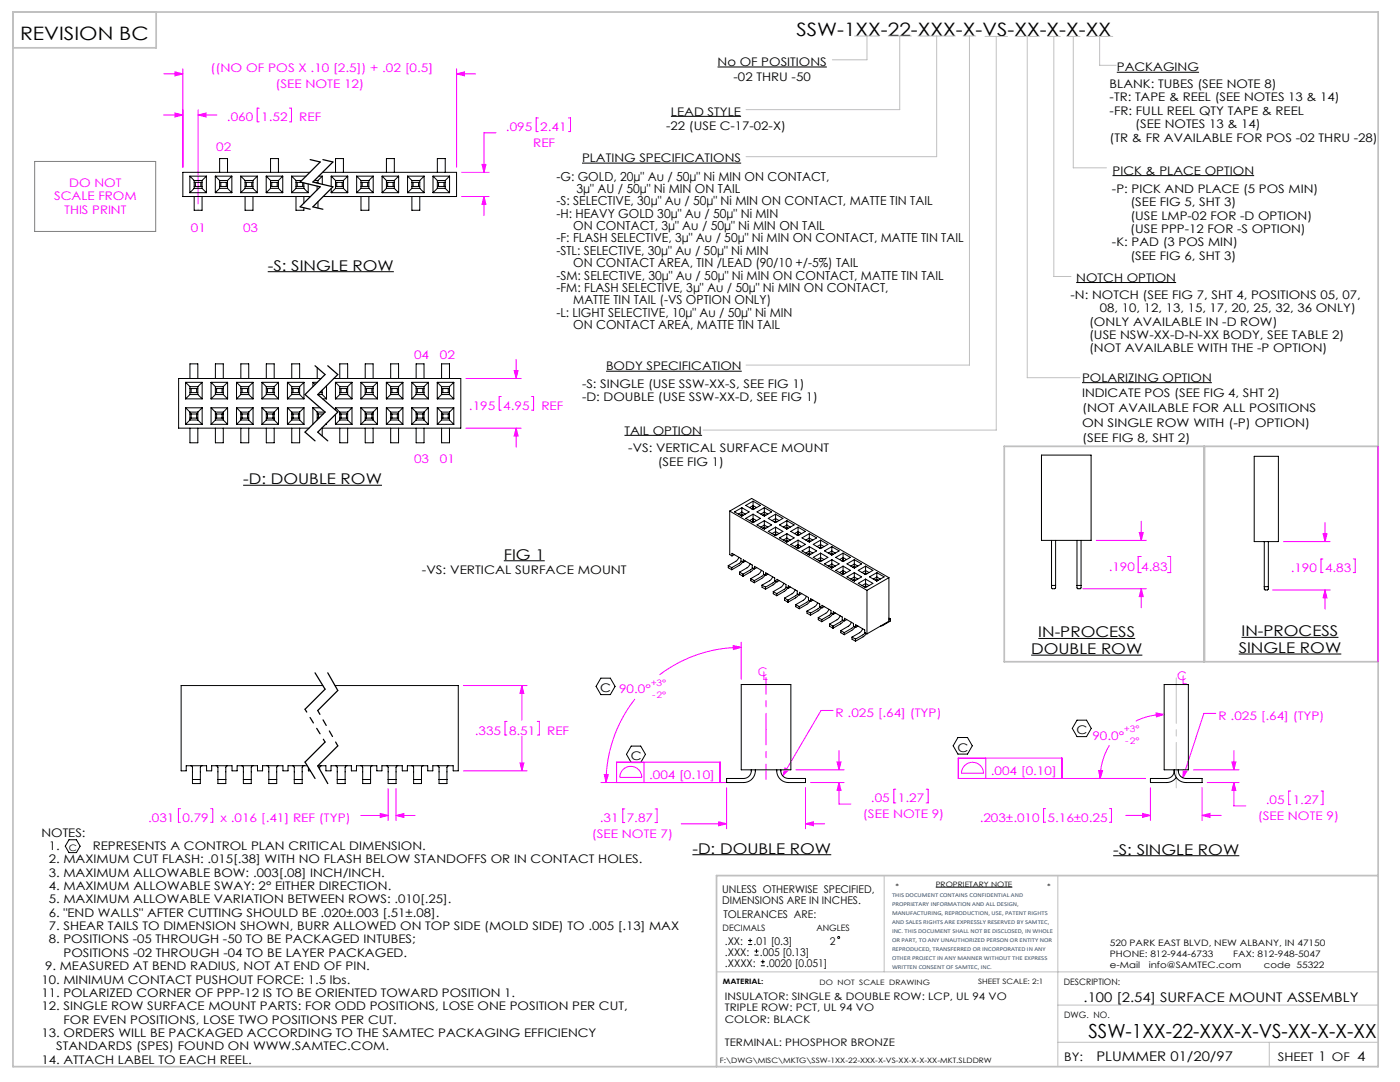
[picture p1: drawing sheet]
<svg xmlns="http://www.w3.org/2000/svg" width="279mm" height="216mm" viewBox="0 0 279 216" stroke-linecap="round" stroke-linejoin="round" font-family="sans-serif">
<g fill="none" stroke="#000" stroke-width=".2">
<path d="M143.2 13.4h21.8M222.9 14.4h16.4M116.2 32.5h31.7M133.9 23.2h14M222 35h28.3M53.4 54.2h25.2M214.8 56.4h19.9M121 74.1h27M215.9 76.4h26M48.5 96.8h27.7M124.6 86.9h15.5M100.5 111.9h8.2"/>
<path d="M119.9 135.3h1.9l1 1.7-1 1.6h-1.9l-.9-1.6zM205.8 130.7h22.2M207.2 127.4h19.4M247.2 130.5h20.5M247.8 127.2h19.3M126 148.9h1.9l.9 1.6-.9 1.7h-1.9l-1-1.7zM191.2 147.2h1.9l.9 1.6-.9 1.7h-1.9l-1-1.7zM214.9 143.7h1.9l1 1.6-1 1.7h-1.9l-.9-1.7zM13.8 167.6h1.4l.8 1.2-.8 1.3h-1.4l-.8-1.3zM138.2 170.6h27.7M186.7 177h15.3M222.2 170.8h25.1"/>
</g>
<g fill="none" stroke="#c0c0c0" stroke-width=".2">
<path d="M170.6 7.2h4.9M173 7.2v4.7h-6.9M177.2 7.2h4.7M179.6 7.2v14.7h-30.7M183.2 7.2h7.5M186.9 7.2v24.1h-38M192.2 7.2h2.5M193.5 7.2v65.6h-44.6M196.6 7.3h4.5M198.8 7.3v78.5h-58.5M202.6 7.3h4.8M205 7.3v68.1h10.5"/>
<path d="M209 7.3h2.6M210.3 7.3v47.9h3.4M212.9 7.3h2.6M214.2 7.3v26.2h6.6M216.8 7.3h5.3M219.5 7.3v5.7h3.3M39.5 41.7v.3M176.5 174.7v19.2M211.1 174.7v38.1M143 193.9h132M211.1 208h63.9M211.1 200.6h63.9"/>
<path d="M253.3 208v4.8"/>
</g>
<path d="M2.6 2.4h272.4v210.4h-272.4zM31.2 2.4v7.1h-28.6M240.3 89.1v42.9M275 89.1h-74.6v42.9h74.6M275 174.7h-132v38.1" fill="none" stroke="#c0c0c0" stroke-width=".35"/>
<g fill="none" stroke="#f0f" stroke-width=".2">
<path d="M32.7 14.7h3.8M34.9 14.3l1.6 .4-1.6 .4zM36.5 13.7v19.7M91.1 14.7l1.6-.4v.8zM91.1 13.7v19.7M91.1 14.7h3.8M32.7 22.9h3.8M34.9 22.5l1.6 .4-1.6 .4zM39.5 22.9l1.6-.4v.8zM39.5 21.9v18.8M39.5 22.9h3.8M51.7 21.6h-.4v2.7h.4"/>
<path d="M57.8 21.6h.4v2.7h-.4M92.1 34.4h5.5M92.1 39.2h5.5M96.2 32.8h.8l-.4 1.6zM96.6 39.2l.4 1.6h-.8zM96.6 39.2v3.8M99 26.5h-2.4v7.9M107.4 23.5h-.4v2.8h.4M113.5 23.5h.4v2.8h-.4M93 75.5h11M100 79.1h-.4v2.7h.4M102.6 74h.8l-.4 1.5z"/>
<path d="M103 71.7v3.8M106.1 79.1h.4v2.7h-.4M93 85.4h11M103 85.4l.4 1.6h-.8zM103 85.4v3.8M275 89.1v42.9M216.1 117.5h12.7M218.8 107.8h10M227.4 106.3h.8l-.4 1.5zM227.8 117.5l.4 1.6h-.8zM227.8 111h-.7v3.3h.7M227.8 104v3.8"/>
<path d="M227.8 117.5v3.8M233 111h.6v3.3h-.6M254 117.7h11.5M256.1 108.1h9.4M264 111.5h-.4v2.8h.4M264 106.5h.8l-.4 1.6zM264.4 117.7l.4 1.6h-.8zM264.4 104.3v3.8M264.4 117.7v3.8M270.1 111.5h.4v2.8h-.4M92.5 136.8h12.7M104.2 136.8l.4 1.6h-.8z"/>
<path d="M104.2 136.8v6.9M126.7 139.5a27 27 0 0 0-5.7 16.6M146.3 128.8l1.6 .4-1.5 .4zM147.9 129.2a27 27 0 0 0-16.3 5.5M147.9 128.2v7.4M77.5 157.4v6.3M79 157.4v6.3M92.5 153.8h12.7M101.2 143.9h-.4v2.8h.4M103.8 152.2h.8l-.4 1.6zM104.2 146.9v6.9M107.2 143.9h.4v2.8h-.4"/>
<path d="M119.9 156.1h25M120.6 154.6h.8l-.4 1.5zM123 156.1v-4h20.7v4M124.3 153.6a2.19 2.19 0 0 1 2.4-.5 2.19 2.19 0 0 1 1.4 2h-4.4a2.2 2.2 0 0 1 .6-1.5zM128.5 152.1v4M145 157.2v8.2M156.7 153.3l.6 .4-1.1 1.1zM158.8 153.6h9.7M160.8 157.2v8.2M161.8 156.1h6.7M166.2 141.8h-2.3l-7.7 13M167.1 152h.7l-.4 1.6z"/>
<path d="M167.4 156.1v4.3h2.4M167.4 149.8v3.8M167.4 156.1l.4 1.6h-.7zM178.8 157.5h-.4v2.7h.4M184.8 157.5h.4v2.7h-.4M192.5 152.7a2.19 2.19 0 0 1 2.4-.4 2.19 2.19 0 0 1 1.4 2h-4.4a2.2 2.2 0 0 1 .6-1.6zM196.7 151.3v4M211.9 155.3v-4h-20.7v4h37.4M219.3 153.7l.8 .1-.5 1.5zM221.4 148.7a12.8 12.8 0 0 0-1.8 6.6M229.6 157.2v6.5M230.7 142.3l1.6 .3-1.5 .5z"/>
<path d="M232.3 142.6a12.8 12.8 0 0 0-5.6 1.3M236.2 153.6l.7 .2-.8 1.4zM238.2 153.6h9.1M239.9 157.2v6.5M240.9 156.1h6.4M242.6 142.4h-2.3l-4.2 12.8M245.9 152h.7l-.4 1.6zM246.2 156.1l.4 1.6h-.7zM246.2 156.1v4.7h2.4M246.2 149.8v3.8M257.6 157.8h-.4v2.8h.4M263.6 157.8h.4v2.8h-.4"/>
<path d="M36 161.4h-.4v2.7h.4M42 161.4h.5v2.7h-.5M72 162.7h5.5M75.9 162.3l1.6 .4-1.6 .4zM79 162.7l1.6-.4v.8zM79 162.7h3.8M124.7 161.4h-.4v2.7h.4M130.7 161.4h.4v2.7h-.4M135.9 164.4h9.1M143.4 164l1.6 .4-1.6 .4zM160.8 164.4l1.5-.4v.8zM160.8 164.4h3.8"/>
<path d="M208.7 161.3h-.4v2.8h.4M221.4 161.3h.4v2.8h-.4M224.7 162.7h4.9M228 162.3l1.6 .4-1.6 .4zM239.9 162.7l1.6-.4v.8zM239.9 162.7h3.8"/>
</g>
<g fill="none" stroke="#000" stroke-width=".25" stroke-dasharray="6.3 1.3 1.3 1.3 1.3 1.3">
<path d="M59.9 36.3l4 1M61.9 31.8l2 .5M62.4 36.3l4 1M63.9 32.3l-4 4M63.9 37.3l-4 4M64.4 31.8l2 .5M66.4 32.3l-4 4M66.4 37.3l-4 4M59.9 41.3l2 .5M62.4 41.3l2 .5M60.9 78.7l4 3.5M62.9 73l2 1.7"/>
<path d="M63.4 78.7l4 3.5M64.9 74.7l-4 4M65.4 73l2 1.7M67.4 74.7l-4 4M60.9 86.2l2 1.8M63.4 86.2l2 1.8M64.9 82.2l-4 4M67.4 82.2l-4 4M62.9 134.3l2 3.2M64.9 137.5l-4 4M65.4 134.3l2 3.5M67.4 137.8l-4 4"/>
<path d="M60.9 152.1l2 3.2M63.4 152.8l2 3.6M64.9 148.1l-4 4M67.4 148.8l-4 4"/>
</g>
<path d="M60.9 141.5l4 6.6" fill="none" stroke="#000" stroke-width=".25" stroke-dasharray="6.3 1.3 1.3 1.3 1.3 1.3" stroke-dashoffset="5.7"/>
<path d="M63.4 141.8l4 7" fill="none" stroke="#000" stroke-width=".25" stroke-dasharray="6.3 1.3 1.3 1.3 1.3 1.3" stroke-dashoffset="5.5"/>
<path d="M6.9 32.2h24.2v14h-24.2z" fill="none" stroke="#808080" stroke-width=".2"/>
<path d="M234.7 135.3v21.9" fill="none" stroke="#c0c0c0" stroke-width=".2" stroke-dasharray="15.2 1.3 1.3 1.3" stroke-dashoffset="6.2"/>
<path d="M152.9 145.6v9.9" fill="none" stroke="#f0f" stroke-width=".2" stroke-dasharray="15.2 1.3 1.3 1.3" stroke-dashoffset="12.2"/>
<path d="M152.9 145.6v-10.4" fill="none" stroke="#f0f" stroke-width=".2" stroke-dasharray="15.2 1.3 1.3 1.3" stroke-dashoffset="12"/>
<path d="M75.9 162.3l1.6 .4-1.6 .4zM79 162.7l1.6-.4v.8zM104.2 136.8l.4 1.6h-.8zM103.8 152.2h.8l-.4 1.6zM102.6 74h.8l-.4 1.5zM103 85.4l.4 1.6h-.8zM143.4 164l1.6 .4-1.6 .4zM160.8 164.4l1.5-.4v.8zM146.3 128.8l1.6 .4-1.5 .4zM120.6 154.6h.8l-.4 1.5zM167.1 152h.7l-.4 1.6zM167.4 156.1l.4 1.6h-.7zM156.7 153.3l.6 .4-1.1 1.1zM245.9 152h.7l-.4 1.6zM246.2 156.1l.4 1.6h-.7zM228 162.3l1.6 .4-1.6 .4zM239.9 162.7l1.6-.4v.8zM230.7 142.3l1.6 .3-1.5 .5zM219.3 153.7l.8 .1-.5 1.5zM236.2 153.6l.7 .2-.8 1.4zM91.1 14.7l1.6-.4v.8zM34.9 14.3l1.6 .4-1.6 .4zM96.2 32.8h.8l-.4 1.6zM96.6 39.2l.4 1.6h-.8zM34.9 22.5l1.6 .4-1.6 .4zM39.5 22.9l1.6-.4v.8zM227.4 106.3h.8l-.4 1.5zM227.8 117.5l.4 1.6h-.8zM264 106.5h.8l-.4 1.6zM264.4 117.7l.4 1.6h-.8z" fill="#f0f"/>
<g fill="none" stroke="#000" stroke-width=".2">
<path d="M37.9 35.1h3.3M37.9 38.5h3.3M37.9 35.1v3.4M37.9 35.1l.9 .9M38.8 37.2h.2M38.8 36.4h.2M38.8 39.2v2.8h1.5v-2.8M38.8 36h1.5M38.8 37.6h1.5M38.8 36v1.6M38.8 37.6l-.9 .9M39 37.2h1.1"/>
<path d="M39 36.4h1.1M39 36.4v.8M40.1 37.2h.2M40.1 36.4h.2M40.1 36.4v.8M40.3 36v1.6M40.3 37.6l.9 .9M41.2 35.1v3.4M41.2 35.1l-.9 .9M43 35.1h3.3M43 38.5h3.3M43 35.1v3.4"/>
<path d="M43 35.1l.8 .9M43.8 37.2h.3M43.8 36.4h.3M43.8 34.4v-2.8h1.6v2.8M43.8 36h1.6M43.8 37.6h1.6M43.8 36v1.6M43.8 37.6l-.8 .9M44.1 37.2h1.1M44.1 36.4h1.1M44.1 36.4v.8M45.2 37.2h.2"/>
<path d="M45.2 36.4h.2M45.2 36.4v.8M45.4 36v1.6M45.4 37.6l.9 .9M46.3 35.1v3.4M46.3 35.1l-.9 .9M48 35.1v3.4M48 35.1h3.4M48 38.5h3.4M48 35.1l.9 .9M48.9 37.2h.3M48.9 36.4h.3"/>
<path d="M48.9 39.2v2.8h1.6v-2.8M48.9 36h1.6M48.9 37.6h1.6M48.9 36v1.6M48.9 37.6l-.9 .9M49.2 37.2h1M49.2 36.4h1M49.2 36.4v.8M50.2 37.2h.3M50.2 36.4h.3M50.2 36.4v.8M50.5 36v1.6"/>
<path d="M50.5 37.6l.9 .9M51.4 35.1v3.4M51.4 35.1l-.9 .9M53.1 35.1v3.4M53.1 35.1h3.3M53.1 38.5h3.3M53.1 35.1l.9 .9M54 37.2h.2M54 36.4h.2M54 34.4v-2.8h1.6v2.8M54 36h1.6M54 37.6h1.6"/>
<path d="M54 36v1.6M54 37.6l-.9 .9M54.2 37.2h1.1M54.2 36.4h1.1M54.2 36.4v.8M55.3 37.2h.3M55.3 36.4h.3M55.3 36.4v.8M55.6 36v1.6M55.6 37.6l.8 .9M56.4 35.1v3.4M56.4 35.1l-.8 .9"/>
<path d="M58.2 35.1v3.4M58.2 35.1h2.9M58.2 38.5h3.3M58.2 35.1l.9 .9M59.1 37.2h.2M59.1 36.4h.2M59.1 39.2v2.8h1.5v-.5M59.1 36h1.1M59.1 37.6h1.5M59.1 36v1.6M59.1 37.6l-.9 .9M59.3 37.2h1.1"/>
<path d="M59.3 36.4h.9M59.3 36.4v.8M60.4 37.2h.2M60.4 36.4v.8M60.6 36.5v1.1M60.6 39.2v1.3M60.6 37.6l.9 .9M61.5 36.7v1.8M61.8 34.4h-25.3v4.8h25.5M62.7 36.4h.5M62.8 36h.7M63.2 36.4h.3"/>
<path d="M63.2 36.4v.1M63.3 37.1v.8M63.5 36v.6M63.6 35.1h.7M64.3 35.1v1.7M64.3 35.1l-.8 .9M64.4 34.4h26.7v4.8h-26.6M66.1 35.1h3.3M66.1 35.1v2.1M66.1 37.6v.9M66.1 38.5h3.3M66.1 35.1l.9 .9"/>
<path d="M67 37.2h.2M67 36.4h.2M67 34.4v-2.8h1.5v2.8M67 36v1.6M67 36h1.5M67 37.6l-.9 .9M67 37.6h1.5M67.2 37.2h1.1M67.2 36.4h1.1M67.2 36.4v.8M68.3 37.2h.2M68.3 36.4h.2"/>
<path d="M68.3 36.4v.8M68.5 36v1.6M68.5 37.6l.9 .9M69.4 35.1v3.4M69.4 35.1l-.9 .9M71.2 35.1h3.3M71.2 38.5h3.3M71.2 35.1v3.4M71.2 35.1l.8 .9M72 37.2h.3M72 36.4h.3M72 36v1.6"/>
<path d="M72 39.2v2.8h1.6v-2.8M72 36h1.6M72 37.6l-.8 .9M72 37.6h1.6M72.3 37.2h1.1M72.3 36.4h1.1M72.3 36.4v.8M73.4 37.2h.2M73.4 36.4h.2M73.4 36.4v.8M73.6 36v1.6M73.6 37.6l.9 .9"/>
<path d="M74.5 35.1v3.4M74.5 35.1l-.9 .9M76.3 35.1v3.4M76.3 35.1h3.3M76.3 38.5h3.3M76.3 35.1l.8 .9M77.1 37.2h.3M77.1 36.4h.3M77.1 34.4v-2.8h1.6v2.8M77.1 36v1.6M77.1 36h1.6M77.1 37.6l-.8 .9"/>
<path d="M77.1 37.6h1.6M77.4 37.2h1.1M77.4 36.4h1.1M77.4 36.4v.8M78.5 37.2h.2M78.5 36.4h.2M78.5 36.4v.8M78.7 36v1.6M78.7 37.6l.9 .9M79.6 35.1v3.4M79.6 35.1l-.9 .9M81.3 35.1h3.3"/>
<path d="M81.3 35.1l.9 .9M81.3 38.5h3.3M81.3 35.1v3.4M82.2 37.2h.2M82.2 36.4h.2M82.2 39.2v2.8h1.6v-2.8M82.2 36v1.6M82.2 37.6l-.9 .9M82.2 36h1.6M82.2 37.6h1.6M82.4 37.2h1.1M82.4 36.4h1.1"/>
<path d="M82.4 36.4v.8M83.5 37.2h.3M83.5 36.4h.3M83.5 36.4v.8M83.8 36v1.6M83.8 37.6l.8 .9M84.6 35.1v3.4M84.6 35.1l-.8 .9M86.4 35.1h3.3M86.4 35.1l.9 .9M86.4 38.5h3.3M86.4 35.1v3.4"/>
<path d="M87.3 37.2h.2M87.3 36.4h.2M87.3 34.4v-2.8h1.6v2.8M87.3 36v1.6M87.3 36h1.6M87.3 37.6l-.9 .9M87.3 37.6h1.6M87.5 37.2h1.1M87.5 36.4h1.1M87.5 36.4v.8M88.6 37.2h.3M88.6 36.4h.3"/>
<path d="M88.6 36.4v.8M88.9 36v1.6M88.9 37.6l.8 .9M89.7 35.1v3.4M89.7 35.1l-.8 .9M63.5 40.3v1.2M37 79.6h3.3M37 76.3h3.3M37 76.3v3.3M37 76.3l.9 .9M37.9 78.3h.2M37.9 77.5h.2"/>
<path d="M37.9 77.2h1.6M37.9 78.7h1.6M37.9 75.5v-2.9h1.6v2.9M37.9 78.7l-.9 .9M37.9 77.2v1.5M38.1 78.3h1.1M38.1 77.5h1.1M38.1 77.5v.8M39.2 78.3h.3M39.2 77.5h.3M39.2 77.5v.8M39.5 78.7l.8 .9"/>
<path d="M39.5 77.2v1.5M40.3 76.3v3.3M40.3 76.3l-.8 .9M42.1 79.6h3.3M42.1 76.3h3.3M42.1 76.3v3.3M42.1 76.3l.9 .9M43 78.3h.2M43 77.5h.2M43 77.2h1.6M43 78.7h1.6M43 75.5v-2.9h1.6v2.9"/>
<path d="M43 78.7l-.9 .9M43 77.2v1.5M43.2 78.3h1.1M43.2 77.5h1.1M43.2 77.5v.8M44.3 78.3h.3M44.3 77.5h.3M44.3 77.5v.8M44.6 78.7l.8 .9M44.6 77.2v1.5M45.4 76.3v3.3M45.4 76.3l-.8 .9"/>
<path d="M47.2 79.6h3.3M47.2 76.3h3.3M47.2 76.3v3.3M47.2 76.3l.9 .9M48.1 78.3h.2M48.1 77.5h.2M48.1 77.2h1.5M48.1 78.7h1.5M48.1 75.5v-2.9h1.5v2.9M48.1 78.7l-.9 .9M48.1 77.2v1.5M48.3 78.3h1.1"/>
<path d="M48.3 77.5h1.1M48.3 77.5v.8M49.4 78.3h.2M49.4 77.5h.2M49.4 77.5v.8M49.6 78.7l.9 .9M49.6 77.2v1.5M50.5 76.3v3.3M50.5 76.3l-.9 .9M52.3 79.6h3.3M52.3 76.3h3.3M52.3 76.3v3.3"/>
<path d="M52.3 76.3l.8 .9M53.1 78.3h.3M53.1 77.5h.3M53.1 77.2h1.6M53.1 78.7h1.6M53.1 75.5v-2.9h1.6v2.9M53.1 78.7l-.8 .9M53.1 77.2v1.5M53.4 78.3h1.1M53.4 77.5h1.1M53.4 77.5v.8M54.5 78.3h.2"/>
<path d="M54.5 77.5h.2M54.5 77.5v.8M54.7 78.7l.9 .9M54.7 77.2v1.5M55.6 76.3v3.3M55.6 76.3l-.9 .9M57.4 79.6h3.3M57.4 76.3h3.3M57.4 76.3v3.3M57.4 76.3l.8 .9M58.2 78.3h.3M58.2 77.5h.3"/>
<path d="M58.2 77.2h1.6M58.2 78.7h1.6M58.2 75.5v-2.9h1.6v2.9M58.2 78.7l-.8 .9M58.2 77.2v1.5M58.5 78.3h1.1M58.5 77.5h1.1M58.5 77.5v.8M59.6 78.3h.2M59.6 77.5h.2M59.6 77.5v.8M59.8 78.7l.9 .9"/>
<path d="M59.8 77.2v1.5M60.7 76.3v3.3M60.7 76.3l-.9 .9M62.4 76.3h.9M62.4 76.3v.9M62.4 76.3l.5 .4M63.3 73.4v2.1M63.4 78.7h.9M63.8 78.3h.3M64.1 78.3h.2M64.1 78.1v.2M64.1 75.5h-28.5v9.9h26.1"/>
<path d="M64.3 78.7l.9 .9M64.3 77.8v.9M64.4 79.6h.8M65.2 77v2.6M66.6 75.5h25.4v9.9h-27.8M66.9 79.6h3.3M66.9 76.3v3.3M66.9 76.3h3.3M66.9 76.3l.9 .9M67.8 78.3h.2M67.8 77.5h.2M67.8 77.2h1.6"/>
<path d="M67.8 78.7l-.9 .9M67.8 75.5v-2.9h1.6v2.9M67.8 77.2v1.5M67.8 78.7h1.6M68 78.3h1.1M68 77.5h1.1M68 77.5v.8M69.1 78.3h.3M69.1 77.5h.3M69.1 77.5v.8M69.4 78.7l.8 .9M69.4 77.2v1.5"/>
<path d="M70.2 76.3v3.3M70.2 76.3l-.8 .9M72 79.6h3.3M72 76.3h3.3M72 76.3v3.3M72 76.3l.9 .9M72.9 78.3h.2M72.9 77.5h.2M72.9 77.2h1.6M72.9 78.7l-.9 .9M72.9 75.5v-2.9h1.6v2.9M72.9 77.2v1.5"/>
<path d="M72.9 78.7h1.6M73.1 78.3h1.1M73.1 77.5h1.1M73.1 77.5v.8M74.2 78.3h.3M74.2 77.5h.3M74.2 77.5v.8M74.5 78.7l.8 .9M74.5 77.2v1.5M75.3 76.3v3.3M75.3 76.3l-.8 .9M77.1 79.6h3.3"/>
<path d="M77.1 76.3h3.3M77.1 76.3v3.3M77.1 76.3l.9 .9M78 78.3h.2M78 77.5h.2M78 78.7l-.9 .9M78 75.5v-2.9h1.5v2.9M78 77.2h1.5M78 77.2v1.5M78 78.7h1.5M78.2 78.3h1.1M78.2 77.5h1.1"/>
<path d="M78.2 77.5v.8M79.3 78.3h.2M79.3 77.5h.2M79.3 77.5v.8M79.5 78.7l.9 .9M79.5 77.2v1.5M80.4 76.3v3.3M80.4 76.3l-.9 .9M82.2 79.6h3.3M82.2 76.3h3.3M82.2 76.3v3.3M82.2 76.3l.8 .9"/>
<path d="M83 78.3h.3M83 77.5h.3M83 78.7l-.8 .9M83 77.2h1.6M83 75.5v-2.9h1.6v2.9M83 77.2v1.5M83 78.7h1.6M83.3 78.3h1.1M83.3 77.5h1.1M83.3 77.5v.8M84.4 78.3h.2M84.4 77.5h.2"/>
<path d="M84.4 77.5v.8M84.6 78.7l.9 .9M84.6 77.2v1.5M85.5 76.3v3.3M85.5 76.3l-.9 .9M87.3 79.6h3.3M87.3 76.3h3.3M87.3 76.3v3.3M87.3 76.3l.8 .9M88.1 78.3h.3M88.1 77.5h.3M88.1 77.2h1.6"/>
<path d="M88.1 78.7l-.8 .9M88.1 75.5v-2.9h1.6v2.9M88.1 77.2v1.5M88.1 78.7h1.6M88.4 78.3h1.1M88.4 77.5h1.1M88.4 77.5v.8M89.5 78.3h.2M89.5 77.5h.2M89.5 77.5v.8M89.7 78.7l.9 .9M89.7 77.2v1.5"/>
<path d="M90.6 76.3v3.3M90.6 76.3l-.9 .9M37 84.7h3.3M37 81.4h3.3M37 81.4v3.3M37 81.4l.9 .8M37.9 83.4h.2M37.9 82.6h.2M37.9 82.2h1.6M37.9 83.8h1.6M37.9 85.4v3h1.6v-3M37.9 83.8l-.9 .9"/>
<path d="M37.9 82.2v1.6M38.1 83.4h1.1M38.1 82.6h1.1M38.1 82.6v.8M39.2 83.4h.3M39.2 82.6h.3M39.2 82.6v.8M39.5 82.2v1.6M39.5 83.8l.8 .9M40.3 81.4v3.3M40.3 81.4l-.8 .8M42.1 84.7h3.3"/>
<path d="M42.1 81.4h3.3M42.1 81.4v3.3M42.1 81.4l.9 .8M43 83.4h.2M43 82.6h.2M43 82.2h1.6M43 83.8h1.6M43 85.4v3h1.6v-3M43 83.8l-.9 .9M43 82.2v1.6M43.2 83.4h1.1M43.2 82.6h1.1"/>
<path d="M43.2 82.6v.8M44.3 83.4h.3M44.3 82.6h.3M44.3 82.6v.8M44.6 82.2v1.6M44.6 83.8l.8 .9M45.4 81.4v3.3M45.4 81.4l-.8 .8M47.2 84.7h3.3M47.2 81.4h3.3M47.2 81.4v3.3M47.2 81.4l.9 .8"/>
<path d="M48.1 83.4h.2M48.1 82.6h.2M48.1 82.2h1.5M48.1 83.8h1.5M48.1 85.4v3h1.5v-3M48.1 83.8l-.9 .9M48.1 82.2v1.6M48.3 83.4h1.1M48.3 82.6h1.1M48.3 82.6v.8M49.4 83.4h.2M49.4 82.6h.2"/>
<path d="M49.4 82.6v.8M49.6 82.2v1.6M49.6 83.8l.9 .9M50.5 81.4v3.3M50.5 81.4l-.9 .8M52.3 84.7h3.3M52.3 81.4h3.3M52.3 81.4v3.3M52.3 81.4l.8 .8M53.1 83.4h.3M53.1 82.6h.3M53.1 82.2h1.6"/>
<path d="M53.1 83.8h1.6M53.1 85.4v3h1.6v-3M53.1 83.8l-.8 .9M53.1 82.2v1.6M53.4 83.4h1.1M53.4 82.6h1.1M53.4 82.6v.8M54.5 83.4h.2M54.5 82.6h.2M54.5 82.6v.8M54.7 83.8l.9 .9M54.7 82.2v1.6"/>
<path d="M55.6 81.4v3.3M55.6 81.4l-.9 .8M57.4 84.7h3.3M57.4 81.4h3.3M57.4 81.4v3.3M57.4 81.4l.8 .8M58.2 83.4h.3M58.2 82.6h.3M58.2 82.2h1.6M58.2 83.8h1.6M58.2 85.4v3h1.6v-3M58.2 83.8l-.8 .9"/>
<path d="M58.2 82.2v1.6M58.5 83.4h1.1M58.5 82.6h1.1M58.5 82.6v.8M59.6 83.4h.2M59.6 82.6h.2M59.6 82.6v.8M59.8 83.8l.9 .9M59.8 82.2v1.6M60.7 81.4v3.3M60.7 81.4l-.9 .8M62.4 81.4h1.5"/>
<path d="M62.4 81.4v3.3M62.4 81.4l.9 .8M63.3 83.4h.2M63.3 82.6h.2M63.3 82.2h1.6M63.3 82.2v1.6M63.5 83.4h.2M63.5 82.6h1M63.5 82.6v.8M64.3 85.4v1.6M65 84.7h.2M65.1 84.6l.1 .1"/>
<path d="M65.2 84.5v.2M66.9 84.7h3.3M66.9 81.4v.4M66.9 82.7v2M66.9 81.4h3.3M66.9 81.4l.9 .8M67.8 83.4h.2M67.8 82.6h.2M67.8 85.4v3h1.6v-3M67.8 83.8l-.9 .9M67.8 82.2h1.6M67.8 82.2v1.6"/>
<path d="M67.8 83.8h1.6M68 83.4h1.1M68 82.6h1.1M68 82.6v.8M69.1 83.4h.3M69.1 82.6h.3M69.1 82.6v.8M69.4 83.8l.8 .9M69.4 82.2v1.6M70.2 81.4v3.3M70.2 81.4l-.8 .8M72 84.7h3.3"/>
<path d="M72 81.4h3.3M72 81.4v3.3M72 81.4l.9 .8M72.9 83.4h.2M72.9 82.6h.2M72.9 83.8l-.9 .9M72.9 85.4v3h1.6v-3M72.9 82.2h1.6M72.9 82.2v1.6M72.9 83.8h1.6M73.1 83.4h1.1M73.1 82.6h1.1"/>
<path d="M73.1 82.6v.8M74.2 83.4h.3M74.2 82.6h.3M74.2 82.6v.8M74.5 82.2v1.6M74.5 83.8l.8 .9M75.3 81.4v3.3M75.3 81.4l-.8 .8M77.1 84.7h3.3M77.1 81.4h3.3M77.1 81.4v3.3M77.1 81.4l.9 .8"/>
<path d="M78 83.4h.2M78 82.6h.2M78 85.4v3h1.5v-3M78 83.8l-.9 .9M78 82.2h1.5M78 82.2v1.6M78 83.8h1.5M78.2 83.4h1.1M78.2 82.6h1.1M78.2 82.6v.8M79.3 83.4h.2M79.3 82.6h.2"/>
<path d="M79.3 82.6v.8M79.5 82.2v1.6M79.5 83.8l.9 .9M80.4 81.4v3.3M80.4 81.4l-.9 .8M82.2 84.7h3.3M82.2 81.4h3.3M82.2 81.4v3.3M82.2 81.4l.8 .8M83 83.4h.3M83 82.6h.3M83 83.8l-.8 .9"/>
<path d="M83 85.4v3h1.6v-3M83 82.2h1.6M83 82.2v1.6M83 83.8h1.6M83.3 83.4h1.1M83.3 82.6h1.1M83.3 82.6v.8M84.4 83.4h.2M84.4 82.6h.2M84.4 82.6v.8M84.6 83.8l.9 .9M84.6 82.2v1.6"/>
<path d="M85.5 81.4v3.3M85.5 81.4l-.9 .8M87.3 84.7h3.3M87.3 81.4h3.3M87.3 81.4v3.3M87.3 81.4l.8 .8M88.1 83.4h.3M88.1 82.6h.3M88.1 85.4v3h1.6v-3M88.1 82.2h1.6M88.1 83.8l-.8 .9M88.1 82.2v1.6"/>
<path d="M88.1 83.8h1.6M88.4 83.4h1.1M88.4 82.6h1.1M88.4 82.6v.8M89.5 83.4h.2M89.5 82.6h.2M89.5 82.6v.8M89.7 83.8l.9 .9M89.7 82.2v1.6M90.6 81.4v3.3M90.6 81.4l-.9 .8M207.8 90.8h10v17h-10z"/>
<path d="M250.3 91.1h4.8v17h-4.8zM145.3 112.9l.7 .4M145.3 112.9v.4l.7 .4M145.6 102l4.4-2.5 27.4 15.8M145.6 102l27.4 15.8M145.6 102v8.7l.5 .2M146 113.3v.4M146.1 110.9v-.5l1.8 1v.6l.4 .2M146.5 110.7l-.4 .2M147.4 102.6l.6-.4 .7 .4M147.5 111.2l-.5 .7-1.7 1M147.6 114.2l.7 .4"/>
<path d="M147.6 114.2v.4l.7 .4M147.8 102.8l.2-.1 .3 .1M147.8 102.8v.1M148 112l-.5 .4-1.5 .9M148 101.3l-1.4 .8 1.4 .9M148 101.3l1.5 .8-1.5 .9M148 101.3v1.7M148.2 112.2l-.5 .5-1.7 1M148.3 114.6v.4M148.3 112.2v-.5l1.8 1v.6l.5 .2M148.8 112l-.5 .2M149.6 103.9l.7-.4 .7 .4"/>
<path d="M149.6 101.3l.7-.4 .7 .4M149.7 112.5l-.5 .7-1.6 1M149.8 115.5l.7 .4M149.8 115.5v.4l.7 .4M150 104.1l.3-.2 .3 .2M150 101.5l.3-.1 .3 .1M150.1 101.5v.1M150.1 104.1v.1M150.2 113.3l-.4 .4-1.5 .9M150.3 100l-1.5 .8 1.5 .9M150.3 102.6l-1.5 .8 1.5 .9M150.3 100l1.5 .8-1.5 .9"/>
<path d="M150.3 102.6l1.5 .8-1.5 .9M150.3 100v1.7M150.3 102.6v1.7M150.5 113.5l-.5 .5-1.7 1M150.5 115.9v.4M150.6 113.5v-.5l1.8 1v.6l.4 .2M151 113.3l-.4 .2M151.8 105.2l.7-.4 .7 .4M151.8 102.6l.7-.4 .7 .4M151.9 113.8l-.4 .7-1.7 1M152.1 116.8l.7 .4M152.1 116.8v.4l.7 .4"/>
<path d="M152.2 105.4l.3-.2 .3 .2M152.2 102.8l.3-.1 .3 .1M152.3 102.8v.1M152.3 105.4v.1M152.4 114.6l-.4 .4-1.5 .9M152.5 103.9l1.5 .8-1.5 .9M152.5 101.3l-1.4 .8 1.4 .9M152.5 101.3l1.5 .8-1.5 .9M152.5 103.9l-1.4 .8 1.4 .9M152.5 101.3v1.7M152.5 103.9v1.7M152.7 114.7l-.5 .6-1.7 1"/>
<path d="M152.8 117.2v.4M152.8 114.8v-.5l1.8 1v.6l.5 .2M153.3 114.6l-.5 .2M154.1 106.5l.7-.4 .7 .4M154.1 103.9l.7-.4 .7 .4M154.2 115.1l-.5 .7-1.6 1M154.3 118.1l.7 .4M154.3 118.1v.4l.7 .4M154.5 106.7l.3-.2 .3 .2M154.5 104.1l.3-.2 .3 .2M154.6 104.1v.1M154.6 106.7v.1"/>
<path d="M154.7 115.9l-.4 .4-1.5 .9M154.8 105.2l1.4 .8-1.4 .9M154.8 102.6l1.4 .8-1.4 .9M154.8 102.6l-1.5 .8 1.5 .9M154.8 105.2l-1.5 .8 1.5 .9M154.8 102.6v1.7M154.8 105.2v1.7M154.9 116l-.4 .6-1.7 1M155 118.5v.4M155.1 116.1v-.5l1.8 1v.5l.4 .3M155.5 115.9l-.4 .2M156.3 107.8l.7-.4 .7 .4"/>
<path d="M156.3 105.2l.7-.4 .7 .4M156.4 116.4l-.4 .7-1.7 1M156.6 119.4l.7 .4M156.6 119.4v.4l.7 .4M156.7 108l.3-.2 .3 .2M156.7 105.4l.3-.2 .3 .2M156.8 105.4v.1M156.8 108h.1M156.9 117.2l-.4 .4-1.5 .9M157 106.5l1.5 .8-1.5 .9M157 103.9l1.5 .8-1.5 .9M157 106.5l-1.4 .8 1.4 .9"/>
<path d="M157 103.9l-1.4 .8 1.4 .9M157 103.9v1.7M157 106.5v1.7M157.2 117.3l-.5 .6-1.7 1M157.3 119.8v.4M157.3 117.4v-.5l1.8 1v.5l.5 .3M157.8 117.1l-.5 .3M158.6 109.1l.7-.4 .7 .4M158.6 106.5l.7-.4 .7 .4M158.7 117.7l-.5 .7-1.6 1M159 109.3l.3-.2 .3 .2M159 106.7l.3-.2 .3 .2"/>
<path d="M159.1 106.7v.1M159.1 109.3h.1M159.2 118.5l-.4 .4-1.5 .9M159.3 107.8l1.4 .8-1.4 .9M159.3 105.2l1.4 .8-1.4 .9M159.3 107.8l-1.5 .8 1.5 .9M159.3 105.2l-1.5 .8 1.5 .9M159.3 105.2v1.7M159.3 107.8v1.7M159.4 118.6l-.4 .6-1.7 1M159.6 118.7v-.5l1.7 1v.5l.5 .3M160 118.4l-.4 .3"/>
<path d="M160.8 110.4l.7-.4 .7 .4M160.8 107.8l.7-.4 .7 .4M160.9 119l-.5 .7-1.6 .9M161.2 110.6l.3-.2 .3 .2M161.2 108l.3-.2 .3 .2M161.3 108h.1M161.3 110.6h.1M161.4 119.8l-.4 .4-1.5 .8M161.5 109.1l1.5 .8-1.5 .9M161.5 106.5l1.5 .8-1.5 .9M161.5 109.1l-1.4 .8 1.4 .9M161.5 106.5l-1.4 .8 1.4 .9"/>
<path d="M161.5 106.5v1.7M161.5 109.1v1.7M161.7 119.9l-.5 .6-1.7 1M161.8 120v-.5l1.8 1v.5l.4 .3M162.2 119.7l-.4 .3M163.1 111.7l.7-.4 .7 .4M163.1 109.1l.7-.4 .7 .4M163.5 111.9l.3-.2 .3 .2M163.5 109.3l.3-.2 .3 .2M163.5 109.3h.1M163.5 111.8v.1M163.8 110.4l1.4 .8-1.4 .9"/>
<path d="M163.8 107.8l1.4 .8-1.4 .9M163.8 110.4l-1.5 .8 1.5 .9M163.8 107.8l-1.5 .8 1.5 .9M163.8 107.8v1.7M163.8 110.4v1.7M165.3 113l.7-.4 .7 .4M165.3 110.4l.7-.4 .7 .4M165.7 113.2l.3-.2 .3 .2M165.7 110.6l.3-.2 .3 .2M165.8 110.6h.1M165.8 113.1v.1M166 111.7l1.5 .8-1.5 .9"/>
<path d="M166 109.1l1.5 .8-1.5 .9M166 111.7l-1.5 .8 1.5 .9M166 109.1l-1.5 .8 1.5 .9M166 109.1v1.7M166 111.7v1.7M167.6 114.3l.7-.5 .6 .5M167.6 111.7l.7-.4 .6 .4M168 114.5l.3-.2 .2 .2M168 111.9l.3-.2 .2 .2M168 111.8v.1M168 114.4v.1M168.3 113l1.4 .8-1.4 .9"/>
<path d="M168.3 110.4l1.4 .8-1.4 .9M168.3 113l-1.5 .8 1.5 .9M168.3 110.4l-1.5 .8 1.5 .9M168.3 110.4v1.7M168.3 113v1.7M169.8 115.5l.7-.4 .7 .4M169.8 113l.7-.4 .7 .4M170.2 115.8l.3-.2 .3 .2M170.2 113.2l.3-.2 .3 .2M170.3 113.1v.1M170.3 115.7v.1M170.5 114.3l1.5 .8-1.5 .8"/>
<path d="M170.5 111.7l1.5 .8-1.5 .9M170.5 114.3l-1.5 .8 1.5 .8M170.5 111.7l-1.5 .8 1.5 .9M170.5 111.7v1.7M170.5 114.3v1.6M172 116.8l.7-.4 .7 .4M172 114.3l.7-.5 .7 .5M172.5 117.1l.2-.2 .3 .2M172.5 114.5l.2-.2 .3 .2M172.5 114.4v.1M172.5 117v.1M172.7 115.6l1.5 .8-1.5 .8"/>
<path d="M172.7 113l1.5 .8-1.5 .9M172.7 115.6l-1.4 .8 1.4 .8M172.7 113l-1.4 .8 1.4 .9M172.7 113v1.7M172.7 115.6v1.6M173 117.8v8.7M174.3 115.5l.7-.4 .7 .4M174.7 115.8l.3-.2 .3 .2M174.8 115.7v.1M175 114.3l1.4 .8-1.4 .8M175 114.3l-1.5 .8 1.5 .8M175 114.3v1.6"/>
<path d="M177.4 115.3l-4.4 2.5M177.4 115.3v8.7l-4.4 2.5M209.9 116.8h.8M209.9 107.8v9.5l.1 .2h.5l.2-.2v-9.5M214.9 116.8h.8M214.9 107.8v9.5l.2 .2h.5l.1-.2v-9.5M252.3 117.1h.8M252.3 108.1v9.5l.2 .1h.5l.1-.1v-9.5M64.4 136.8h-28.3v17h1.1v-1h4v1h1v-1h4.1v1h1v-1h4.1v1h1v-1h4.1v1h1v-1h3.8M66.9 136.8h24.6v17h-1.1v-1h-4v1h-1v-1h-4.1v1h-1v-1h-4.1v1h-1v-1h-4.1v1h-1v-1h-4v1h-1.1v-1h-1.6M147.9 136.6h9.9v17h-9.9zM158.8 120.6l.7 .4"/>
<path d="M158.8 120.6v.5l.7 .4M159.5 121v.5M161.1 121.9l.7 .4M161.1 121.9v.5l.7 .4M161.8 122.3v.5M163.2 120.3l-.5 .7-1.6 .9M163.3 123.2l.7 .4M163.3 123.2v.5l.7 .4M163.7 121.1l-.4 .4-1.5 .8M163.9 121.2l-.4 .6-1.7 1M164 123.6v.5M164 121.3v-.5l1.8 1v.5l.5 .3"/>
<path d="M164.5 121l-.5 .3M165.4 121.6l-.5 .7-1.6 .9M165.5 124.5l.7 .4M165.5 124.5v.5l.7 .4M165.9 122.4l-.4 .4-1.5 .8M166.2 122.5l-.5 .5-1.7 1.1M166.2 124.9v.5M166.3 122.6v-.5l1.8 1v.5l.4 .3M166.7 122.3l-.4 .3M167.7 122.9l-.5 .7-1.7 .9M167.8 125.8l.7 .4M167.8 125.8v.4l.7 .4"/>
<path d="M168.2 123.7l-.5 .4-1.5 .8M168.4 123.8l-.5 .5-1.7 1.1M168.5 126.2v.4M168.5 123.9v-.5l1.8 1v.5l.5 .3M169 123.6l-.5 .3M169.9 124.2l-.5 .7-1.6 .9M170 127.1l.7 .4M170 127.1v.4l.7 .4M170.4 125l-.4 .4-1.5 .8M170.7 125.1l-.5 .5-1.7 1M170.7 127.5v.4M170.8 125.2v-.5l1.8 1v.5l.4 .3"/>
<path d="M171.2 124.9l-.4 .3M172.2 125.5l-.5 .7-1.7 .9M172.6 126.3l-.4 .4-1.5 .8M172.9 126.4l-.5 .5-1.7 1M177.4 123.3l.3 .2M177.7 123.5v.4l-2 1M177.7 123.5l-.3 .2M232.3 136.6h4.9v17h-4.9zM38.1 152.8l.3 .3v2.4M38.4 155.5v.9h1.6v-.9M38.4 155.5h1.6M40.3 152.8l-.3 .3v2.4"/>
<path d="M43.1 152.8l.4 .3v2.4M43.5 155.5v.9h1.6v-.9M43.5 155.5h1.6M45.4 152.8l-.3 .3v2.4M48.2 152.8l.4 .3v2.4M48.6 155.5v.9h1.5v-.9M48.6 155.5h1.5M50.5 152.8l-.3 .3-.1 2.4M53.3 152.8l.3 .3v2.4M53.6 155.5v.9h1.6v-.9M53.6 155.5h1.6M55.6 152.8l-.4 .3v2.4"/>
<path d="M58.4 152.8l.3 .3v2.4M58.7 155.5v.9h1.6v-.9M58.7 155.5h1.6M60.7 152.8l-.4 .3v2.4M61.5 153.2v.6h.4M64.2 152.8l-.4 .2v.5M66.9 152.8l.4 .3v2.4M67.3 155.5v.9h1.6v-.9M67.3 155.5h1.6M69.2 152.8l-.3 .3v2.4M72 152.8l.4 .3v2.4M72.4 155.5v.9h1.6v-.9"/>
<path d="M72.4 155.5h1.6M74.3 152.8l-.3 .3v2.4M77.1 152.8l.4 .3v2.4M77.5 155.5v.9h1.5v-.9M77.5 155.5h1.5M79.4 152.8l-.4 .3v2.4M82.2 152.8l.3 .3v2.4M82.5 155.5v.9h1.6v-.9M82.5 155.5h1.6M84.5 152.8l-.4 .3v2.4M87.3 152.8l.3 .3v2.4M87.6 155.5v.9h1.6v-.9"/>
<path d="M87.6 155.5h1.6M89.6 152.8l-.4 .3v2.4M149.9 153.6a1.55 1.55 0 0 1-1.5 1.7h-3.4v.8h3.4a2.35 2.35 0 0 0 2.3-2.5M155 153.6a2.35 2.35 0 0 0 2.4 2.5h3.4v-.8h-3.4a1.54 1.54 0 0 1-1.6-1.7M234.3 153.8a1.52 1.52 0 0 1-1.5 1.5h-3.2v.8h3.6l.8-.3 .7-.7M234.3 153.6v.2M235.2 153.6a1.55 1.55 0 0 0 1.5 1.7h3.2v.8h-3.2a2.34 2.34 0 0 1-2.4-2.3M149.3 188.5h.8M149.3 187.7h.8M149.7 187.3v.8M150.6 190.6h.8M150.6 189.8h.8"/>
<path d="M151 189.4v.8M151.8 192.7h.8M151.8 191.9h.8M152.2 191.5v.8"/>
<circle cx="167.4" cy="187.1" r=".2"/>
</g>
<text font-size="3.9" x="217.2" y="207.1">SSW-1XX-22-XXX-X-VS-XX-X-X-XX</text>
<g font-size="3.7">
<text x="4" y="8">REVISION BC</text>
<text x="158.9" y="7.2">SSW-1XX-22-XXX-X-VS-XX-X-X-XX</text>
</g>
<g font-size="3">
<text x="53.4" y="54">-S: SINGLE ROW</text>
<text x="48.5" y="96.6">-D: DOUBLE ROW</text>
<text x="100.5" y="111.7">FIG 1</text>
<text x="205.8" y="130.5">DOUBLE ROW</text>
<text x="207.2" y="127.2">IN-PROCESS</text>
<text x="247.2" y="130.3">SINGLE ROW</text>
<text x="247.8" y="127">IN-PROCESS</text>
<text x="138.2" y="170.3">-D: DOUBLE ROW</text>
<text x="222.2" y="170.5">-S: SINGLE ROW</text>
</g>
<g font-size="2.7">
<text x="216.3" y="200">.100 [2.54] SURFACE MOUNT ASSEMBLY</text>
<text x="218.8" y="211.7">PLUMMER 01/20/97</text>
</g>
<g font-size="2.5">
<text x="111" y="36">-G: GOLD, 20µ&quot; Au / 50µ&quot; Ni MIN ON CONTACT,</text>
<text x="111" y="41">-S: SELECTIVE, 30µ&quot; Au / 50µ&quot; Ni MIN ON CONTACT, MATTE TIN TAIL</text>
<text x="115.1" y="38.5">3µ&quot; AU / 50µ&quot; Ni MIN ON TAIL</text>
<text x="111" y="43.4">-H: HEAVY GOLD 30µ&quot; Au / 50µ&quot; Ni MIN</text>
<text x="114.4" y="45.9">ON CONTACT, 3µ&quot; Au / 50µ&quot; Ni MIN ON TAIL</text>
<text x="111" y="48.4">-F: FLASH SELECTIVE, 3µ&quot; Au / 50µ&quot; Ni MIN ON CONTACT, MATTE TIN TAIL</text>
<text x="111" y="50.8">-STL: SELECTIVE, 30µ&quot; Au / 50µ&quot; Ni MIN</text>
<text x="114.4" y="53.3">ON CONTACT AREA, TIN /LEAD (90/10 +/-5%) TAIL</text>
<text x="111" y="55.8">-SM: SELECTIVE, 30µ&quot; Au / 50µ&quot; Ni MIN ON CONTACT, MATTE TIN TAIL</text>
<text x="111" y="58.2">-FM: FLASH SELECTIVE, 3µ&quot; Au / 50µ&quot; Ni MIN ON CONTACT,</text>
<text x="111" y="63.2">-L: LIGHT SELECTIVE, 10µ&quot; Au / 50µ&quot; Ni MIN</text>
<text x="114.4" y="60.7">MATTE TIN TAIL (-VS OPTION ONLY)</text>
<text x="114.4" y="65.7">ON CONTACT AREA, MATTE TIN TAIL</text>
</g>
<g font-size="2.4" fill="#f0f">
<text x="42" y="14.4">((NO OF POS X .10 [2.5]) + .02 [0.5]</text>
<text x="55" y="17.6">(SEE NOTE 12)</text>
<text x="45.3" y="24.2">.060</text>
<text x="52.1" y="24.2">1.52</text>
<text x="59.7" y="24.2">REF</text>
<text x="101" y="26.2">.095</text>
<text x="106.4" y="29.4">REF</text>
<text x="107.8" y="26.2">2.41</text>
<text x="43.2" y="30">02</text>
<text x="10.8" y="40">SCALE FROM</text>
<text x="13.8" y="37.3">DO NOT</text>
<text x="12.8" y="42.7">THIS PRINT</text>
<text x="38.1" y="46.3">01</text>
<text x="48.5" y="46.3">03</text>
<text x="82.6" y="71.6">04</text>
<text x="87.8" y="71.6">02</text>
<text x="93.6" y="81.8">.195</text>
<text x="100.4" y="81.8">4.95</text>
<text x="108" y="81.8">REF</text>
<text x="82.6" y="92.4">03</text>
<text x="87.8" y="92.4">01</text>
<text x="221.3" y="113.9">.190</text>
<text x="227.8" y="113.9">4.83</text>
<text x="257.6" y="114.2">.190</text>
<text x="264.4" y="114.2">4.83</text>
<text x="151.2" y="134.9">C</text>
<text x="152.2" y="135.7">L</text>
<text x="234.9" y="135.6">C</text>
<text x="235.9" y="136.4">L</text>
<text x="166.8" y="143.1">R .025 [.64] (TYP)</text>
<text x="243.2" y="143.7">R .025 [.64] (TYP)</text>
<text x="94.7" y="146.6">.335</text>
<text x="101.6" y="146.6">8.51</text>
<text x="109.2" y="146.6">REF</text>
<text x="218" y="147.6">90.0°</text>
<text x="129.5" y="155.4">.004 [0.10]</text>
<text x="197.7" y="154.6">.004 [0.10]</text>
<text x="173.8" y="160.1">.05</text>
<text x="179.2" y="160.1">1.27</text>
<text x="252.6" y="160.5">.05</text>
<text x="258" y="160.5">1.27</text>
<text x="29.6" y="164">.031</text>
<text x="36.4" y="164">0.79</text>
<text x="44" y="164">x .016 [.41] REF (TYP)</text>
<text x="118.1" y="167.2">(SEE NOTE 7)</text>
<text x="119.7" y="164">.31</text>
<text x="125.1" y="164">7.87</text>
<text x="172.2" y="163.3">(SEE NOTE 9)</text>
<text x="195.5" y="164">.203±.010</text>
<text x="209.1" y="164">5.16±0.25</text>
<text x="251" y="163.7">(SEE NOTE 9)</text>
</g>
<g font-size="2.4">
<text x="143.2" y="13.2">No OF POSITIONS</text>
<text x="146.4" y="16.1">-02 THRU -50</text>
<text x="221.5" y="17.6">BLANK: TUBES (SEE NOTE 8)</text>
<text x="222.9" y="14.3">PACKAGING</text>
<text x="133.9" y="23.1">LEAD STYLE</text>
<text x="221.5" y="20.2">-TR: TAPE &amp; REEL (SEE NOTES 13 &amp; 14)</text>
<text x="221.5" y="22.9">-FR: FULL REEL QTY TAPE &amp; REEL</text>
<text x="133" y="26">-22 (USE C-17-02-X)</text>
<text x="221.5" y="28.2">(TR &amp; FR AVAILABLE FOR POS -02 THRU -28)</text>
<text x="226.6" y="25.6">(SEE NOTES 13 &amp; 14)</text>
<text x="116.2" y="32.4">PLATING SPECIFICATIONS</text>
<text x="222" y="34.9">PICK &amp; PLACE OPTION</text>
<text x="221.9" y="38.5">-P: PICK AND PLACE (5 POS MIN)</text>
<text x="225.6" y="41.2">(SEE FIG 5, SHT 3)</text>
<text x="225.6" y="46.5">(USE PPP-12 FOR -S OPTION)</text>
<text x="225.6" y="43.8">(USE LMP-02 FOR -D OPTION)</text>
<text x="221.9" y="49.2">-K: PAD (3 POS MIN)</text>
<text x="225.6" y="51.8">(SEE FIG 6, SHT 3)</text>
<text x="213.7" y="59.7">-N: NOTCH (SEE FIG 7, SHT 4, POSITIONS 05, 07,</text>
<text x="214.8" y="56.2">NOTCH OPTION</text>
<text x="217.3" y="65">(ONLY AVAILABLE IN -D ROW)</text>
<text x="219.5" y="62.3">08, 10, 12, 13, 15, 17, 20, 25, 32, 36 ONLY)</text>
<text x="217.3" y="70.3">(NOT AVAILABLE WITH THE -P OPTION)</text>
<text x="217.3" y="67.7">(USE NSW-XX-D-N-XX BODY, SEE TABLE 2)</text>
<text x="116.2" y="77.3">-S: SINGLE (USE SSW-XX-S, SEE FIG 1)</text>
<text x="121" y="73.9">BODY SPECIFICATION</text>
<text x="215.9" y="76.2">POLARIZING OPTION</text>
<text x="116.2" y="80">-D: DOUBLE (USE SSW-XX-D, SEE FIG 1)</text>
<text x="215.9" y="82.1">(NOT AVAILABLE FOR ALL POSITIONS</text>
<text x="215.9" y="79.3">INDICATE POS (SEE FIG 4, SHT 2)</text>
<text x="124.6" y="86.7">TAIL OPTION</text>
<text x="215.9" y="85.1">ON SINGLE ROW WITH (-P) OPTION)</text>
<text x="215.9" y="88.2">(SEE FIG 8, SHT 2)</text>
<text x="125.4" y="90.3">-VS: VERTICAL SURFACE MOUNT</text>
<text x="131.3" y="92.9">(SEE FIG 1)</text>
<text x="84.2" y="114.6">-VS: VERTICAL SURFACE MOUNT</text>
<text x="119.8" y="138.2">C 90.0°</text>
<text x="214.8" y="146.5">C</text>
<text x="125.9" y="151.7">C</text>
<text x="191.1" y="150">C</text>
<text x="8.3" y="166.9">NOTES:</text>
<text x="9.7" y="169.6">1.</text>
<text x="9.7" y="172.3">2. MAXIMUM CUT FLASH: .015[.38] WITH NO FLASH BELOW STANDOFFS OR IN CONTACT HOLES.</text>
<text x="18.5" y="169.6">REPRESENTS A CONTROL PLAN CRITICAL DIMENSION.</text>
<text x="9.7" y="174.9">3. MAXIMUM ALLOWABLE BOW: .003[.08] INCH/INCH.</text>
<text x="9.7" y="177.6">4. MAXIMUM ALLOWABLE SWAY: 2° EITHER DIRECTION.</text>
<text x="9.7" y="182.9">6. &quot;END WALLS&quot; AFTER CUTTING SHOULD BE .020±.003 [.51±.08].</text>
<text x="9.7" y="180.3">5. MAXIMUM ALLOWABLE VARIATION BETWEEN ROWS: .010[.25].</text>
<text x="9.7" y="185.6">7. SHEAR TAILS TO DIMENSION SHOWN, BURR ALLOWED ON TOP SIDE (MOLD SIDE) TO .005 [.13] MAX</text>
<text x="9.7" y="188.3">8. POSITIONS -05 THROUGH -50 TO BE PACKAGED INTUBES;</text>
<text x="12.7" y="190.9">POSITIONS -02 THROUGH -04 TO BE LAYER PACKAGED.</text>
<text x="8.3" y="196.3">10. MINIMUM CONTACT PUSHOUT FORCE: 1.5 lbs.</text>
<text x="9" y="193.6">9. MEASURED AT BEND RADIUS, NOT AT END OF PIN.</text>
<text x="8.3" y="198.9">11. POLARIZED CORNER OF PPP-12 IS TO BE ORIENTED TOWARD POSITION 1.</text>
<text x="8.3" y="201.6">12. SINGLE ROW SURFACE MOUNT PARTS: FOR ODD POSITIONS, LOSE ONE POSITION PER CUT,</text>
<text x="8.3" y="206.9">13. ORDERS WILL BE PACKAGED ACCORDING TO THE SAMTEC PACKAGING EFFICIENCY</text>
<text x="11.2" y="209.6">STANDARDS (SPES) FOUND ON WWW.SAMTEC.COM.</text>
<text x="12.7" y="204.3">FOR EVEN POSITIONS, LOSE TWO POSITIONS PER CUT.</text>
<text x="8.3" y="212.3">14. ATTACH LABEL TO EACH REEL.</text>
<text x="212.4" y="211.7">BY:</text>
<text x="255" y="211.7">SHEET 1 OF 4</text>
</g>
<g font-size="2.1">
<text x="144.1" y="178.3">UNLESS OTHERWISE SPECIFIED,</text>
<text x="144.1" y="180.4">DIMENSIONS ARE IN INCHES.</text>
<text x="144.4" y="183.1">TOLERANCES ARE:</text>
<text x="144.7" y="188.6">.XX:</text>
<text x="144.7" y="190.7">.XXX:</text>
<text x="150.4" y="188.6">.01 [0.3]</text>
<text x="151.7" y="190.7">.005 [0.13]</text>
<text x="165.6" y="188.6">2</text>
<text x="144.7" y="192.9">.XXXX:</text>
<text x="152.9" y="192.9">.0020 [0.051]</text>
<text x="144.7" y="199.5">INSULATOR: SINGLE &amp; DOUBLE ROW: LCP, UL 94 VO</text>
<text x="144.7" y="201.8">TRIPLE ROW: PCT, UL 94 VO</text>
<text x="144.7" y="204.1">COLOR: BLACK</text>
<text x="144.7" y="208.7">TERMINAL: PHOSPHOR BRONZE</text>
</g>
<g font-size="1.8" fill="#f0f">
<text x="129.9" y="136.8">+3°</text>
<text x="130.1" y="139.2">-2°</text>
<text x="224.3" y="146.1">+3°</text>
<text x="224.6" y="148.5">-2°</text>
</g>
<g font-size="1.8">
<text x="13.7" y="169.8">C</text>
<text x="144.2" y="185.9">DECIMALS</text>
<text x="162.9" y="185.9">ANGLES</text>
<text x="221.5" y="188.9">520 PARK EAST BLVD, NEW ALBANY, IN 47150</text>
<text x="221.5" y="191">PHONE: 812-944-6733</text>
<text x="246.1" y="191">FAX: 812-948-5047</text>
<text x="212.3" y="196.5">DESCRIPTION:</text>
<text x="221.5" y="193.2">e-Mail</text>
<text x="229.3" y="193.2">info@SAMTEC.com</text>
<text x="252.2" y="193.2">code 55322</text>
<text x="212.4" y="203">DWG. NO.</text>
</g>
<g font-size="1.5">
<text x="178.7" y="177.3">*</text>
<text x="186.7" y="176.9">PROPRIETARY NOTE</text>
<text x="209" y="177.3">*</text>
<text x="144.3" y="196.4">MATERIAL:</text>
<text x="163.6" y="196.5">DO NOT SCALE DRAWING</text>
<text x="195.2" y="196.4">SHEET SCALE: 2:1</text>
<text x="143.7" y="212.2">F:\DWG\MISC\MKTG\SSW-1XX-22-XXX-X-VS-XX-X-X-XX-MKT.SLDDRW</text>
</g>
<g font-size="1.2" fill="#1f497d">
<text x="178" y="178.9">THIS DOCUMENT CONTAINS CONFIDENTIAL AND</text>
<text x="178" y="180.7">PROPRIETARY INFORMATION AND ALL DESIGN,</text>
<text x="178" y="182.5">MANUFACTURING, REPRODUCTION, USE, PATENT RIGHTS</text>
<text x="178" y="184.3">AND SALES RIGHTS ARE EXPRESSLY RESERVED BY SAMTEC,</text>
<text x="178" y="186.1">INC. THIS DOCUMENT SHALL NOT BE DISCLOSED, IN WHOLE</text>
<text x="178" y="187.9">OR PART, TO ANY UNAUTHORIZED PERSON OR ENTITY NOR</text>
<text x="178" y="189.7">REPRODUCED, TRANSFERRED OR INCORPORATED IN ANY</text>
<text x="178" y="191.5">OTHER PROJECT IN ANY MANNER WITHOUT THE EXPRESS</text>
<text x="178" y="193.4">WRITTEN CONSENT OF SAMTEC, INC.</text>
</g>
</svg>
